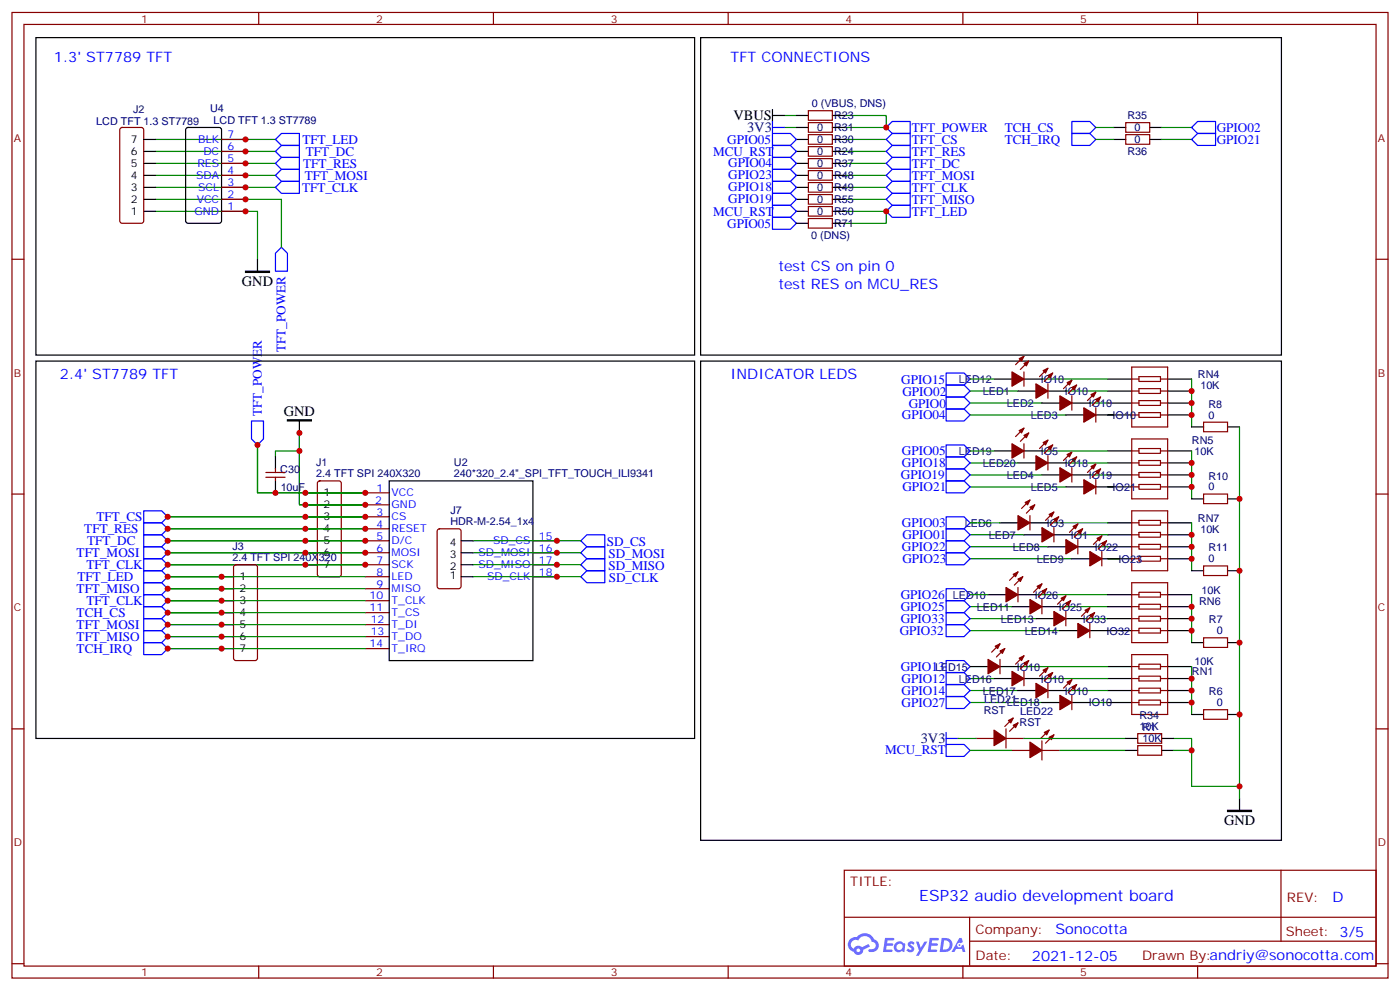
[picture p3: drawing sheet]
<svg xmlns="http://www.w3.org/2000/svg" width="412mm" height="292mm" viewBox="0 0 412 292" stroke-linecap="round" stroke-linejoin="round" font-family="sans-serif">
<g fill="none" stroke="#870000" stroke-width=".35">
<path d="M3.5 3.7h405.4v284.3h-405.4zM7.1 7.2h398.2v277.3h-398.2zM76.2 3.7v3.5M145.3 3.7v3.5M214.5 3.7v3.5M283.6 3.7v3.5M352.8 3.7v3.5M3.5 76.3h3.6M405.3 76.3h3.6M3.5 145.5h3.6M405.3 145.5h3.6M3.5 214.6h3.6"/>
<path d="M405.3 214.6h3.6M248.7 256.3h156.6v28.2h-156.6zM377.3 256.3v20.9M248.7 270.1h156.5M285.6 277.2h119.6M285.6 270.1v14.1M3.5 283.8h3.6M76.2 284.5v3.5M145.3 284.5v3.5M214.5 284.5v3.5M283.6 284.5v3.5M352.8 284.5v3.5"/>
<path d="M405.3 283.8h3.6"/>
</g>
<g fill="#5487ff">
<path d="M267.7 277.4a1.22 1.22 0 0 1 1.7 .3l-.4 .6a.47 .47 0 0 0-.3-.4 .47 .47 0 0 0-.5 .2l.1 .2a1.14 1.14 0 0 1 .8 1.7 1.14 1.14 0 0 1-1.9 0l-.2-.2 .5-.5 .7 .4a.29 .29 0 0 0 .3-.2 .29 .29 0 0 0-.2-.4 1.04 1.04 0 0 1-.6-1.7z"/>
<path d="M260.7 276.2h2.4l.3 .2-.2 .5h-1.8l-.1 .9h1.5l.3 .3-.3 .4h-1.6l-.2 1.1 1.7 .1 .2 .3-.2 .3h-2.6z"/>
<path d="M273.8 276.2h2.4l.3 .2-.1 .5h-1.8l-.2 .9h1.6l.3 .3-.4 .4h-1.6l-.1 1.1 1.7 .1 .2 .3-.2 .3h-2.6z"/>
<path d="M282.6 276.2h.7l.3 1.2-.6 .4a.69 .69 0 0 0-1 .2 .69 .69 0 0 0 .4 1 .69 .69 0 0 0 .9-.6l.5-.3 .6 2.2h-.8l-.2-.9h-1.8l-.5 .9h-.8z"/>
<path d="M269.8 277.3h.8l.6 1.8 1.1-1.8h.9l-2.6 4.2h-.8l.9-1.6z"/>
<path d="M277.4 276.2l-.6 4.1h1.3a2.11 2.11 0 0 0 2.5-2.1 2.11 2.11 0 0 0-2.5-2zM278.1 276.9a1.39 1.39 0 0 1 1.7 1.4 1.39 1.39 0 0 1-1.8 1.3h-.3z"/>
<path d="M263.7 277.8a1.54 1.54 0 0 0-.1 2.2 1.54 1.54 0 0 0 2.2 .1l.6 .2 .3-2.3-.2-.2h-.4a1.49 1.49 0 0 0-2.4 0zM264 278.8a.94 .94 0 0 1 1.8 0 .94 .94 0 0 1-1.8 0z"/>
<path d="M250.4 276.6a2.18 2.18 0 0 0 1.1 3.7 1.44 1.44 0 0 0 1.6 .9 1.44 1.44 0 0 0 1.2-1.5l2-1-.5-.7-1.9 .9a1.47 1.47 0 0 0-2.4 .5 1.39 1.39 0 0 1-.7-2 1.39 1.39 0 0 1 2-.4 2.12 2.12 0 0 1 2.2-1.3 2.12 2.12 0 0 1 1.9 1.7 1.14 1.14 0 0 1 1.1 1.4 1.14 1.14 0 0 1-1.7 .7 .43 .43 0 0 0-.5 .4 .43 .43 0 0 0 .4 .4 1.98 1.98 0 0 0 2.5-1.2 1.98 1.98 0 0 0-1.2-2.5 3.1 3.1 0 0 0-5.3-.7l-.9 .1zM252.3 279.9a.55 .55 0 0 1 1.1 0 .55 .55 0 0 1-1.1 0z"/>
<circle cx="282.6" cy="278.3" r=".26"/>
</g>
<g fill="none" stroke="#008700" stroke-width=".35">
<path d="M231.1 37.5h3.5M231.1 34h3.5M248.7 34h12.4v3.5h-12.4M322.8 37.5h5.3M342.2 37.5h8.8M45.9 58.7h37v14.1M45.9 41.1h35.2M45.9 55.2h35.2M45.9 51.6h35.2M45.9 48.1h35.2M45.9 44.6h35.2M248.7 41.1h12.4"/>
<path d="M248.7 55.2h12.4M248.7 51.6h12.4M248.7 48.1h12.4M248.7 44.6h12.4M248.7 58.7h12.4M322.8 41.1h5.3M342.2 41.1h8.8M45.9 62.2h29.9v14.1M248.7 62.2h12.4v3.6h-12.4M285.8 118.7h21.1M285.8 111.6h7M285.8 115.1h14.1"/>
<path d="M306.9 111.6h19.4M314 115.1h12.3M321 118.7h5.3M351 111.6v14.1M75.8 131v14.1h31.8h-17.6M88.2 127.5v21.2h19.4h-17.6M88.2 132.8h-7.1v1.7M285.8 122.2h28.2M285.8 139.8h21.1M285.8 132.8h7M285.8 136.3h14.1M306.9 132.8h19.4"/>
<path d="M314 136.3h12.3M321 139.8h5.3M326.3 122.2h1.8M351 132.8v14.1M365.1 125.7v109.4M49.4 159.2h58.2M49.4 155.7h58.2M49.4 152.2h58.2M139.3 159.2h31.8M285.8 143.4h28.2M285.8 154h8.8M285.8 157.5h15.8"/>
<path d="M308.7 154h17.6M315.7 157.5h10.6M326.3 143.4h1.8M351 154v14.1M49.4 162.8h58.2M49.4 166.3h58.2M49.4 176.9h58.2M49.4 173.4h58.2M49.4 169.8h58.2M139.3 162.8h31.8M139.3 166.3h31.8M139.3 169.8h31.8"/>
<path d="M285.8 178.6h12.3M285.8 175.1h5.2M285.8 161h22.9M285.8 164.5h29.9M305.2 175.1h21.1M312.2 178.6h14.1M322.8 161h3.5M326.3 164.5h3.5M351 175.1v14.1M49.4 187.5h58.2M49.4 183.9h58.2M49.4 180.4h58.2"/>
<path d="M49.4 191h58.2M285.8 182.2h19.4M285.8 185.7h26.4M285.8 199.8h7M299.9 196.3h26.4M306.9 199.8h19.4M319.3 182.2h7M351 196.3v14.1M282.2 217.5h5.3M285.8 203.3h14.1M285.8 206.9h21.1M301.6 217.5h30"/>
<path d="M314 203.3h12.3M321 206.9h5.3M345.7 217.5h5.3v14.1h14.1M285.8 221h12.3M312.2 221h19.4M345.7 221h5.3"/>
</g>
<g fill="none" stroke="#000" stroke-width=".35">
<path d="M10.6 11.1h194v93.5h-194zM206.4 11.1h171.1v93.5h-171.1zM54.9 37.7l.5-.2h9.2l.6 .5 .1 27.1-.5 .6-9.4 .1-.7-.5v-27.1zM227.5 34h3.6M227.5 32.2v3.6M234.6 37.5h3.5M234.6 34h3.5M245.2 37.5h3.5M245.2 34h3.5M328.1 37.5h3.5M338.7 37.5h3.5M42.3 41.1h3.6"/>
<path d="M42.3 44.6h3.6M42.3 48.1h3.6M42.3 51.6h3.6M42.3 55.2h3.6M42.3 58.7h3.6M234.6 41.1h3.5M234.6 44.6h3.5M234.6 48.1h3.5M234.6 51.6h3.5M234.6 55.2h3.5M234.6 58.7h3.5M245.2 41.1h3.5"/>
<path d="M245.2 44.6h3.5M245.2 48.1h3.5M245.2 51.6h3.5M245.2 55.2h3.5M245.2 58.7h3.5M328.1 41.1h3.5M338.7 41.1h3.5M42.3 62.2h3.6M75.8 76.3v3.6M234.6 62.2h3.5M234.6 65.8h3.5M245.2 62.2h3.5"/>
<path d="M245.2 65.8h3.5M10.6 106.3h194v111.2h-194zM206.4 106.3h171.1v141.1h-171.1zM292.8 111.6h5.3M299.9 115.1h5.3M301.6 111.6h5.3M306.9 118.7h5.3M308.7 115.1h5.3M315.7 118.7h5.3M326.3 111.6h7.1M326.3 115.1h7.1M326.3 118.7h7.1"/>
<path d="M344 111.6h7M344 115.1h7M344 118.7h7M81.1 134.5v3.6M88.2 124v3.5M292.8 132.8h5.3M299.9 136.3h5.3M301.6 132.8h5.3M306.9 139.8h5.3M308.7 136.3h5.3M314 122.2h5.3M315.7 139.8h5.3"/>
<path d="M322.8 122.2h10.6M326.3 132.8h7.1M326.3 136.3h7.1M326.3 139.8h7.1M344 122.2h7M344 132.8h7M344 136.3h7M344 139.8h7M351 125.7h3.5M361.6 125.7h3.5M81.1 141.6v3.5M90 159.2h3.5"/>
<path d="M90 155.7h3.5M90 152.2h3.5M90 148.7h3.5M90 145.1h3.5M114.7 141.6h42.3v52.9h-42.3zM135.8 159.2h3.5M294.6 154h5.3M301.6 157.5h5.3M303.4 154h5.3M310.4 157.5h5.3M314 143.4h5.3M322.8 143.4h10.6"/>
<path d="M326.3 154h7.1M326.3 157.5h7.1M344 143.4h7M344 154h7M344 157.5h7M351 146.9h3.5M361.6 146.9h3.5M65.3 176.9h3.5M65.3 173.4h3.5M65.3 169.8h3.5M90 162.8h3.5M90 166.3h3.5"/>
<path d="M135.8 162.8h3.5M135.8 166.3h3.5M135.8 169.8h3.5M291 175.1h5.3M298.1 178.6h5.3M299.9 175.1h5.3M306.9 178.6h5.3M308.7 161h5.3M315.7 164.5h5.3M317.5 161h5.3M324.6 164.5h8.8M326.3 178.6h7.1"/>
<path d="M326.3 175.1h7.1M326.3 161h7.1M344 178.6h7M344 175.1h7M344 161h7M344 164.5h7M351 168.1h3.5M361.6 168.1h3.5M65.3 187.5h3.5M65.3 183.9h3.5M65.3 180.4h3.5M65.3 191h3.5"/>
<path d="M285.8 196.3h5.2M292.8 199.8h5.3M294.6 196.3h5.3M301.6 199.8h5.3M305.2 182.2h5.2M312.2 185.7h5.3M314 182.2h5.3M321 185.7h12.4M326.3 182.2h7.1M326.3 199.8h7.1M326.3 196.3h7.1M344 185.7h7"/>
<path d="M344 182.2h7M344 199.8h7M344 196.3h7M351 189.2h3.5M361.6 189.2h3.5M299.9 203.3h5.3M306.9 206.9h5.3M308.7 203.3h5.3M315.7 206.9h5.3M326.3 206.9h7.1M326.3 203.3h7.1M331.6 217.5h3.5"/>
<path d="M342.2 217.5h3.5M344 206.9h7M344 203.3h7M351 210.4h3.5M361.6 210.4h3.5M331.6 221h3.5M342.2 221h3.5M365.1 235.1v3.5"/>
</g>
<g fill="none" stroke="#870000" stroke-width=".35">
<path d="M35.5 37.7l.5-.2h5.6l.7 .5v27.1l-.2 .5-.5 .2h-5.6l-.5-.3-.2-.4v-26.9zM238.1 32.6h7.1v2.8h-7.1zM238.1 36.1h7.1v2.8h-7.1zM238.1 39.7h7.1v2.8h-7.1zM331.6 36.1h7.1v2.8h-7.1zM331.6 39.7h7.1v2.8h-7.1zM65.3 58.7h7M65.3 55.2h7M65.3 51.6h7M65.3 48.1h7M65.3 44.6h7M65.3 41.1h7"/>
<path d="M238.1 43.2h7.1v2.8h-7.1zM238.1 46.7h7.1v2.8h-7.1zM238.1 50.2h7.1v2.9h-7.1zM238.1 53.8h7.1v2.8h-7.1zM238.1 57.3h7.1v2.8h-7.1zM65.3 62.2h7M238.1 60.8h7.1v2.8h-7.1zM238.1 64.3h7.1v2.9h-7.1zM301.6 104.9l-2.4 2.5M301.6 109.5v4.2M303 106.3l-2.4 2.5M308.7 108.4l-2.5 2.5"/>
<path d="M308.7 113v4.3M310.1 109.9l-2.5 2.4M315.7 112l-2.4 2.4M315.7 116.6v4.2M317.1 113.4l-2.4 2.5M322.8 115.5l-2.5 2.5M324.2 116.9l-2.5 2.5M333.4 108.1h10.6v17.6h-10.6zM333.4 111.6h2.1M333.4 118.7h2.1M333.4 115.1h2.1M335.5 110.9h6.3v1.4h-6.3z"/>
<path d="M335.5 114.4h6.3v1.5h-6.3zM335.5 118h6.3v1.4h-6.3zM341.8 111.6h2.2M341.8 118.7h2.2M341.8 115.1h2.2M78.3 139.1h5.7M81.1 138.1v1M301.6 130.7v4.2M301.6 126.1l-2.4 2.5M303 127.5l-2.4 2.5M308.7 134.2v4.2M308.7 129.6l-2.5 2.5"/>
<path d="M310.1 131l-2.5 2.5M315.7 137.7v4.3M315.7 133.1l-2.4 2.5M317.1 134.5l-2.4 2.5M322.8 120.1v4.2M322.8 136.7l-2.5 2.4M324.2 138.1l-2.5 2.4M333.4 129.3h10.6v17.6h-10.6zM333.4 122.2h2.1M333.4 132.8h2.1M333.4 139.8h2.1M333.4 136.3h2.1"/>
<path d="M335.5 121.5h6.3v1.4h-6.3zM335.5 132.1h6.3v1.4h-6.3zM335.5 135.6h6.3v1.4h-6.3zM335.5 139.1h6.3v1.4h-6.3zM341.8 122.2h2.2M341.8 132.8h2.2M341.8 139.8h2.2M341.8 136.3h2.2M354.5 124.3h7.1v2.8h-7.1zM78.3 140.5h5.7M81.1 140.5v1.1M93.7 141.8l.5-.2h5.6l.7 .4v27.1l-.2 .5-.5 .2h-5.6l-.5-.2-.2-.5v-26.8z"/>
<path d="M107.6 145.1h7.1M107.6 148.7h7.1M107.6 152.2h7.1M107.6 155.7h7.1M107.6 159.2h7.1M129 155.9l.5-.2h5.6l.7 .4v16.5l-.4 .7-5.9 .1-.7-.5v-16.5zM157 159.2h7M303.4 147.2l-2.5 2.5M303.4 151.8v4.3M304.8 148.7l-2.5 2.4M310.4 150.8l-2.4 2.4M310.4 155.4v4.2"/>
<path d="M311.9 152.2l-2.5 2.5M317.5 154.3l-2.5 2.5M317.5 158.9v4.2M318.9 155.7l-2.5 2.5M322.8 141.3v4.2M324.6 157.8l-2.5 2.5M326 159.2l-2.5 2.5M333.4 150.4h10.6v17.7h-10.6zM333.4 143.4h2.1M333.4 154h2.1M333.4 157.5h2.1M335.5 142.7h6.3v1.4h-6.3z"/>
<path d="M335.5 153.2h6.3v1.5h-6.3zM335.5 156.8h6.3v1.4h-6.3zM341.8 143.4h2.2M341.8 154h2.2M341.8 157.5h2.2M354.5 145.5h7.1v2.8h-7.1zM69 166.5l.5-.2h5.6l.7 .4v27.1l-.2 .5-.5 .2h-5.6l-.5-.2-.2-.5v-26.8zM107.6 162.8h7.1M107.6 166.3h7.1M107.6 169.8h7.1M107.6 173.4h7.1M107.6 176.9h7.1"/>
<path d="M157 162.8h7M157 166.3h7M157 169.8h7M299.9 168.4l-2.5 2.5M299.9 173v4.2M301.3 169.8l-2.5 2.5M306.9 171.9l-2.5 2.5M306.9 176.5v4.3M308.3 173.4l-2.4 2.4M314 175.5l-2.5 2.4M315.4 176.9l-2.5 2.5M321 179l-2.4 2.5"/>
<path d="M324.6 162.4v4.3M333.4 175.1h2.1M333.4 171.6h10.6v17.6h-10.6zM333.4 178.6h2.1M333.4 164.5h2.1M333.4 161h2.1M335.5 177.9h6.3v1.5h-6.3zM335.5 174.4h6.3v1.4h-6.3zM335.5 160.3h6.3v1.4h-6.3zM335.5 163.8h6.3v1.4h-6.3zM341.8 175.1h2.2M341.8 178.6h2.2"/>
<path d="M341.8 164.5h2.2M341.8 161h2.2M354.5 166.7h7.1v2.8h-7.1zM107.6 180.4h7.1M107.6 183.9h7.1M107.6 187.5h7.1M107.6 191h7.1M294.6 189.6l-2.5 2.5M294.6 194.2v4.2M296 191l-2.5 2.5M301.6 197.7v4.2M301.6 193.1l-2.4 2.5"/>
<path d="M303 194.5l-2.4 2.5M308.7 196.6l-2.5 2.5M310.1 198l-2.5 2.5M314 180.1v4.2M321 183.6v4.2M322.4 180.4l-2.4 2.5M333.4 192.8h10.6v17.6h-10.6zM333.4 185.7h2.1M333.4 182.2h2.1M333.4 196.3h2.1M333.4 199.8h2.1M335.5 185h6.3v1.4h-6.3z"/>
<path d="M335.5 181.5h6.3v1.4h-6.3zM335.5 199.1h6.3v1.4h-6.3zM335.5 195.6h6.3v1.4h-6.3zM341.8 185.7h2.2M341.8 182.2h2.2M341.8 196.3h2.2M341.8 199.8h2.2M354.5 187.8h7.1v2.8h-7.1zM287.5 217.5h5.3M296.3 217.5h5.3M296.3 214.6v5.7M298.4 211.5l-2.4 2.4"/>
<path d="M299.9 212.9l-2.5 2.4M306.9 218.2v5.6M308.7 201.2v4.3M309 215l-2.4 2.5M310.4 216.4l-2.4 2.5M315.7 204.8v4.2M315.7 200.2l-2.4 2.4M317.1 201.6l-2.4 2.4M333.4 206.9h2.1M333.4 203.3h2.1M335.1 216h7.1v2.9h-7.1zM335.1 219.6h7.1v2.8h-7.1z"/>
<path d="M335.5 206.2h6.3v1.4h-6.3zM335.5 202.6h6.3v1.4h-6.3zM341.8 206.9h2.2M341.8 203.3h2.2M354.5 209h7.1v2.8h-7.1zM298.1 221h5.3M306.9 221h5.3"/>
</g>
<g fill="none" stroke="#00f" stroke-width=".35">
<path d="M227.5 39.3h5.3l1.8 1.8-1.8 1.7h-5.3zM227.5 37.5h3.6M227.5 35.8v3.5M262.8 35.8h5.3v3.5h-5.3l-1.7-1.8zM315.7 39.3h5.3l1.8 1.8-1.8 1.7h-5.3zM315.7 35.8h5.3l1.8 1.7-1.8 1.8h-5.3zM351 37.5l1.8-1.7h5.3v3.5h-5.3zM81.1 44.6l1.8-1.8h5.3v3.6h-5.3zM81.1 51.6l1.8-1.7h5.3v3.5h-5.3zM81.1 55.2l1.8-1.8h5.3v3.5h-5.3zM81.1 41.1l1.8-1.8h5.3v3.5h-5.3zM82.9 46.4h5.3v3.5h-5.3l-1.8-1.8z"/>
<path d="M227.5 49.9h5.3l1.8 1.7-1.8 1.8h-5.3zM227.5 42.8h5.3l1.8 1.8-1.8 1.8h-5.3zM227.5 53.4h5.3l1.8 1.8-1.8 1.7h-5.3zM227.5 56.9h5.3l1.8 1.8-1.8 1.8h-5.3zM227.5 46.4h5.3l1.8 1.7-1.8 1.8h-5.3zM261.1 41.1l1.7-1.8h5.3v3.5h-5.3zM261.1 51.6l1.7-1.7h5.3v3.5h-5.3zM261.1 58.7l1.7-1.8h5.3v3.6h-5.3zM262.8 42.8h5.3v3.6h-5.3l-1.7-1.8zM262.8 46.4h5.3v3.5h-5.3l-1.7-1.8zM262.8 53.4h5.3v3.5h-5.3l-1.7-1.7zM351 41.1l1.8-1.8h5.3v3.5h-5.3z"/>
<path d="M82.9 72.8l1.8 1.8v5.3h-3.6v-5.3zM227.5 60.5h5.3l1.8 1.7-1.8 1.8h-5.3zM227.5 64h5.3l1.8 1.8-1.8 1.7h-5.3zM262.8 60.5h5.3v3.5h-5.3l-1.7-1.8zM278.7 109.9h5.3l1.8 1.7-1.8 1.8h-5.3zM278.7 113.4h5.3l1.8 1.7-1.8 1.8h-5.3zM278.7 116.9h5.3l1.8 1.8-1.8 1.7h-5.3zM74.1 124h3.5v5.3l-1.8 1.7-1.7-1.7zM278.7 120.4h5.3l1.8 1.8-1.8 1.8h-5.3zM278.7 131h5.3l1.8 1.8-1.8 1.7h-5.3zM278.7 134.5h5.3l1.8 1.8-1.8 1.8h-5.3zM278.7 138.1h5.3l1.8 1.7-1.8 1.8h-5.3z"/>
<path d="M42.3 157.5h5.3l1.8 1.7-1.8 1.8h-5.3zM42.3 154h5.3l1.8 1.7-1.8 1.8h-5.3zM42.3 150.4h5.3l1.8 1.8-1.8 1.8h-5.3zM172.9 157.5h5.3v3.5h-5.3l-1.8-1.8zM278.7 159.2h5.3l1.8 1.8-1.8 1.8h-5.3zM278.7 141.6h5.3l1.8 1.8-1.8 1.7h-5.3zM278.7 152.2h5.3l1.8 1.8-1.8 1.7h-5.3zM278.7 155.7h5.3l1.8 1.8-1.8 1.7h-5.3zM42.3 168.1h5.3l1.8 1.7-1.8 1.8h-5.3zM42.3 161h5.3l1.8 1.8-1.8 1.7h-5.3zM42.3 164.5h5.3l1.8 1.8-1.8 1.8h-5.3zM42.3 171.6h5.3l1.8 1.8-1.8 1.7h-5.3z"/>
<path d="M42.3 175.1h5.3l1.8 1.8-1.8 1.7h-5.3zM42.3 178.6h5.3l1.8 1.8-1.8 1.8h-5.3zM172.9 161h5.3v3.5h-5.3l-1.8-1.7zM172.9 164.5h5.3v3.6h-5.3l-1.8-1.8zM172.9 168.1h5.3v3.5h-5.3l-1.8-1.8zM278.7 176.9h5.3l1.8 1.7-1.8 1.8h-5.3zM278.7 173.4h5.3l1.8 1.7-1.8 1.8h-5.3zM278.7 162.8h5.3l1.8 1.7-1.8 1.8h-5.3zM42.3 182.2h5.3l1.8 1.7-1.8 1.8h-5.3zM42.3 185.7h5.3l1.8 1.8-1.8 1.7h-5.3zM42.3 189.2h5.3l1.8 1.8-1.8 1.8h-5.3zM278.7 183.9h5.3l1.8 1.8-1.8 1.8h-5.3z"/>
<path d="M278.7 180.4h5.3l1.8 1.8-1.8 1.7h-5.3zM278.7 198h5.3l1.8 1.8-1.8 1.8h-5.3zM278.7 194.5h5.3l1.8 1.8-1.8 1.7h-5.3zM278.7 205.1h5.3l1.8 1.8-1.8 1.7h-5.3zM278.7 201.6h5.3l1.8 1.7-1.8 1.8h-5.3zM278.7 219.2h5.3l1.8 1.8-1.8 1.7h-5.3zM278.7 217.5h3.5M278.7 215.7v3.5"/>
</g>
<path d="M72.3 79.9h7.1v.3h-7.1zM84.7 123.6h7v.4h-7zM361.6 238.6h7.1v.4h-7.1z" fill="#000" stroke="#000" stroke-width=".35"/>
<g fill="#870000" stroke="#870000" stroke-width=".35">
<path d="M298.1 109.5l3.5 2.1-3.5 2.1z"/>
<path d="M301.6 107l1.4-.7-.7 1.4z"/>
<path d="M300.2 105.6l1.4-.7-.7 1.4z"/>
<path d="M305.2 113l3.5 2.1-3.5 2.2z"/>
<path d="M308.7 110.6l1.4-.7-.7 1.4z"/>
<path d="M307.3 109.1l1.4-.7-.7 1.5z"/>
<path d="M312.2 116.6l3.5 2.1-3.5 2.1z"/>
<path d="M315.7 114.1l1.4-.7-.7 1.4z"/>
<path d="M314.3 112.7l1.4-.7-.7 1.4z"/>
<path d="M319.3 120.1l3.5 2.1-3.5 2.1z"/>
<path d="M322.8 117.6l1.4-.7-.7 1.4z"/>
<path d="M321.4 116.2l1.4-.7-.7 1.4z"/>
<path d="M312.2 137.7l3.5 2.1-3.5 2.2z"/>
<path d="M315.7 135.3l1.4-.8-.7 1.5z"/>
<path d="M314.3 133.8l1.4-.7-.7 1.4z"/>
<path d="M319.3 141.3l3.5 2.1-3.5 2.1z"/>
<path d="M322.8 138.8l1.4-.7-.7 1.4z"/>
<path d="M321.4 137.4l1.4-.7-.7 1.4z"/>
<path d="M299.9 151.8l3.5 2.2-3.5 2.1z"/>
<path d="M303.4 149.4l1.4-.7-.7 1.4z"/>
<path d="M302 148l1.4-.8-.7 1.5z"/>
<path d="M306.9 155.4l3.5 2.1-3.5 2.1z"/>
<path d="M310.4 152.9l1.5-.7-.8 1.4z"/>
<path d="M309 151.5l1.4-.7-.7 1.4z"/>
<path d="M314 158.9l3.5 2.1-3.5 2.1z"/>
<path d="M317.5 156.4l1.4-.7-.7 1.4z"/>
<path d="M316.1 155l1.4-.7-.7 1.4z"/>
<path d="M321 162.4l3.6 2.1-3.6 2.2z"/>
<path d="M324.6 159.9l1.4-.7-.7 1.5z"/>
<path d="M323.1 158.5l1.5-.7-.8 1.4z"/>
<path d="M296.3 173l3.6 2.1-3.6 2.1z"/>
<path d="M299.9 170.5l1.4-.7-.7 1.4z"/>
<path d="M298.4 169.1l1.5-.7-.7 1.4z"/>
<path d="M303.4 176.5l3.5 2.1-3.5 2.2z"/>
<path d="M306.9 174.1l1.4-.7-.7 1.4z"/>
<path d="M305.5 172.6l1.4-.7-.7 1.5z"/>
<path d="M310.4 180.1l3.6 2.1-3.6 2.1z"/>
<path d="M314 177.6l1.4-.7-.7 1.4z"/>
<path d="M312.6 176.2l1.4-.7-.7 1.4z"/>
<path d="M317.5 183.6l3.5 2.1-3.5 2.1z"/>
<path d="M321 181.1l1.4-.7-.7 1.4z"/>
<path d="M319.6 179.7l1.4-.7-.7 1.4z"/>
<path d="M291 194.2l3.6 2.1-3.6 2.1z"/>
<path d="M294.6 191.7l1.4-.7-.7 1.4z"/>
<path d="M293.2 190.3l1.4-.7-.7 1.4z"/>
<path d="M298.1 197.7l3.5 2.1-3.5 2.1z"/>
<path d="M301.6 195.2l1.4-.7-.7 1.4z"/>
<path d="M300.2 193.8l1.4-.7-.7 1.4z"/>
<path d="M305.2 201.2l3.5 2.1-3.5 2.2z"/>
<path d="M308.7 198.8l1.4-.8-.7 1.5z"/>
<path d="M307.3 197.3l1.4-.7-.7 1.4z"/>
<path d="M312.2 204.8l3.5 2.1-3.5 2.1z"/>
<path d="M315.7 202.3l1.4-.7-.7 1.4z"/>
<path d="M314.3 200.9l1.4-.7-.7 1.4z"/>
<path d="M298.1 130.7l3.5 2.1-3.5 2.1z"/>
<path d="M301.6 128.2l1.4-.7-.7 1.4z"/>
<path d="M300.2 126.8l1.4-.7-.7 1.4z"/>
<path d="M305.2 134.2l3.5 2.1-3.5 2.1z"/>
<path d="M308.7 131.7l1.4-.7-.7 1.4z"/>
<path d="M307.3 130.3l1.4-.7-.7 1.4z"/>
<path d="M298.4 213.6l1.5-.7-.7 1.4z"/>
<path d="M297 212.2l1.4-.7-.7 1.4z"/>
<path d="M292.8 215l3.5 2.5-3.5 2.1z"/>
<path d="M309 217.1l1.4-.7-.7 1.4z"/>
<path d="M307.6 215.7l1.4-.7-.7 1.4z"/>
<path d="M303.4 218.5l3.5 2.5-3.5 2.1z"/>
</g>
<g fill="#c00">
<circle cx="351" cy="185.7" r=".88"/>
<circle cx="351" cy="182.2" r=".88"/>
<circle cx="351" cy="178.6" r=".88"/>
<circle cx="351" cy="199.8" r=".88"/>
<circle cx="351" cy="203.3" r=".88"/>
<circle cx="351" cy="206.9" r=".88"/>
<circle cx="351" cy="115.1" r=".88"/>
<circle cx="351" cy="118.7" r=".88"/>
<circle cx="351" cy="122.2" r=".88"/>
<circle cx="351" cy="136.3" r=".88"/>
<circle cx="351" cy="139.8" r=".88"/>
<circle cx="351" cy="143.4" r=".88"/>
<circle cx="351" cy="157.5" r=".88"/>
<circle cx="351" cy="161" r=".88"/>
<circle cx="351" cy="164.5" r=".88"/>
<circle cx="49.4" cy="162.8" r=".88"/>
<circle cx="49.4" cy="159.2" r=".88"/>
<circle cx="49.4" cy="155.7" r=".88"/>
<circle cx="49.4" cy="152.2" r=".88"/>
<circle cx="49.4" cy="166.3" r=".88"/>
<circle cx="49.4" cy="187.5" r=".88"/>
<circle cx="49.4" cy="183.9" r=".88"/>
<circle cx="49.4" cy="180.4" r=".88"/>
<circle cx="49.4" cy="176.9" r=".88"/>
<circle cx="49.4" cy="173.4" r=".88"/>
<circle cx="49.4" cy="169.8" r=".88"/>
<circle cx="49.4" cy="191" r=".88"/>
<circle cx="72.3" cy="41.1" r=".88"/>
<circle cx="72.3" cy="62.2" r=".88"/>
<circle cx="72.3" cy="58.7" r=".88"/>
<circle cx="72.3" cy="55.2" r=".88"/>
<circle cx="72.3" cy="51.6" r=".88"/>
<circle cx="72.3" cy="48.1" r=".88"/>
<circle cx="72.3" cy="44.6" r=".88"/>
<circle cx="365.1" cy="210.4" r=".88"/>
<circle cx="365.1" cy="146.9" r=".88"/>
<circle cx="365.1" cy="168.1" r=".88"/>
<circle cx="365.1" cy="189.2" r=".88"/>
<circle cx="261.1" cy="37.5" r=".88"/>
<circle cx="107.6" cy="145.1" r=".88"/>
<circle cx="90" cy="145.1" r=".88"/>
<circle cx="107.6" cy="148.7" r=".88"/>
<circle cx="90" cy="148.7" r=".88"/>
<circle cx="107.6" cy="152.2" r=".88"/>
<circle cx="90" cy="152.2" r=".88"/>
<circle cx="107.6" cy="155.7" r=".88"/>
<circle cx="90" cy="155.7" r=".88"/>
<circle cx="107.6" cy="159.2" r=".88"/>
<circle cx="90" cy="159.2" r=".88"/>
<circle cx="107.6" cy="162.8" r=".88"/>
<circle cx="90" cy="162.8" r=".88"/>
<circle cx="107.6" cy="166.3" r=".88"/>
<circle cx="90" cy="166.3" r=".88"/>
<circle cx="65.3" cy="187.5" r=".88"/>
<circle cx="65.3" cy="183.9" r=".88"/>
<circle cx="65.3" cy="180.4" r=".88"/>
<circle cx="65.3" cy="176.9" r=".88"/>
<circle cx="65.3" cy="173.4" r=".88"/>
<circle cx="65.3" cy="169.8" r=".88"/>
<circle cx="65.3" cy="191" r=".88"/>
<circle cx="261.1" cy="62.2" r=".88"/>
<circle cx="164" cy="159.2" r=".88"/>
<circle cx="164" cy="162.8" r=".88"/>
<circle cx="164" cy="166.3" r=".88"/>
<circle cx="164" cy="169.8" r=".88"/>
<circle cx="75.8" cy="131" r=".88"/>
<circle cx="88.2" cy="127.5" r=".88"/>
<circle cx="88.2" cy="132.8" r=".88"/>
<circle cx="351" cy="221" r=".88"/>
<circle cx="365.1" cy="231.6" r=".88"/>
<circle cx="81.1" cy="145.1" r=".88"/>
</g>
<text font-size="4.6" fill="#00f" x="270.8" y="265.3">ESP32 audio development board</text>
<g font-size="4.2" fill="#00f">
<text x="15.9" y="18.1">1.3' ST7789 TFT</text>
<text x="215.2" y="18.1">TFT CONNECTIONS</text>
<text x="229.3" y="79.9">test CS on pin 0</text>
<text x="229.3" y="85.2">test RES on MCU_RES</text>
<text x="17.6" y="111.6">2.4' ST7789 TFT</text>
<text x="215.2" y="111.6">INDICATOR LEDS</text>
<text x="392.5" y="265.5">D</text>
<text x="310.9" y="275.1">Sonocotta</text>
<text x="304" y="282.9">2021-12-05</text>
</g>
<g font-size="4.2">
<text x="216.1" y="35.4">VBUS</text>
<text x="71.3" y="84.2">GND</text>
<text x="83.6" y="122.5">GND</text>
<text x="360.6" y="242.9">GND</text>
</g>
<g font-size="4.2" fill="#000080">
<text x="220.1" y="38.9">3V3</text>
<text x="271.2" y="218.9">3V3</text>
</g>
<g font-size="3.9" fill="#00f">
<text x="268.6" y="38.9">TFT_POWER</text>
<text x="296" y="38.8">TCH_CS</text>
<text x="358.4" y="38.8">GPIO02</text>
<text x="89.1" y="42.3">TFT_LED</text>
<text x="90.1" y="45.8">TFT_DC</text>
<text x="210" y="45.9">MCU_RST</text>
<text x="214.2" y="42.3">GPIO05</text>
<text x="268.6" y="42.4">TFT_CS</text>
<text x="268.6" y="45.9">TFT_RES</text>
<text x="296" y="42.3">TCH_IRQ</text>
<text x="358.4" y="42.4">GPIO21</text>
<text x="89.3" y="49.4">TFT_RES</text>
<text x="89.8" y="52.9">TFT_MOSI</text>
<text x="214.5" y="52.8">GPIO23</text>
<text x="214.5" y="49.3">GPIO04</text>
<text x="268.6" y="49.4">TFT_DC</text>
<text x="268.6" y="53">TFT_MOSI</text>
<text x="89" y="56.4">TFT_CLK</text>
<text x="214.5" y="56.4">GPIO18</text>
<text x="214.5" y="59.9">GPIO19</text>
<text x="268.6" y="56.5">TFT_CLK</text>
<text x="210" y="63.5">MCU_RST</text>
<text x="268.6" y="63.6">TFT_LED</text>
<text x="268.6" y="60">TFT_MISO</text>
<text x="214.2" y="67">GPIO05</text>
<text x="84.1" y="103.7" transform="rotate(-90 84.1 103.7)">TFT_POWER</text>
<text x="265.5" y="113">GPIO15</text>
<text x="265.8" y="116.5">GPIO02</text>
<text x="77.2" y="122.5" transform="rotate(-90 77.2 122.5)">TFT_POWER</text>
<text x="265.7" y="123.5">GPIO04</text>
<text x="267.7" y="120">GPIO0</text>
<text x="265.7" y="134">GPIO05</text>
<text x="265.7" y="137.6">GPIO18</text>
<text x="265.4" y="141.1">GPIO19</text>
<text x="265.8" y="144.6">GPIO21</text>
<text x="28.4" y="153.4">TFT_CS</text>
<text x="265.7" y="155.2">GPIO03</text>
<text x="24.8" y="157">TFT_RES</text>
<text x="25.7" y="160.5">TFT_DC</text>
<text x="178.7" y="160.7">SD_CS</text>
<text x="265.8" y="158.7">GPIO01</text>
<text x="22.6" y="164">TFT_MOSI</text>
<text x="25.4" y="167.6">TFT_CLK</text>
<text x="179.2" y="164.3">SD_MOSI</text>
<text x="179.2" y="167.8">SD_MISO</text>
<text x="265.7" y="162.2">GPIO22</text>
<text x="265.8" y="165.8">GPIO23</text>
<text x="22.9" y="171.1">TFT_LED</text>
<text x="179.3" y="171.3">SD_CLK</text>
<text x="22.6" y="174.6">TFT_MISO</text>
<text x="25.4" y="178.1">TFT_CLK</text>
<text x="265.3" y="176.5">GPIO26</text>
<text x="22.6" y="185.2">TFT_MOSI</text>
<text x="22.6" y="181.7">TCH_CS</text>
<text x="265.3" y="183.5">GPIO33</text>
<text x="265.3" y="180">GPIO25</text>
<text x="22.6" y="188.7">TFT_MISO</text>
<text x="265" y="187.1">GPIO32</text>
<text x="22.6" y="192.3">TCH_IRQ</text>
<text x="265.3" y="197.5">GPIO13</text>
<text x="265.6" y="201">GPIO12</text>
<text x="265.6" y="208.1">GPIO27</text>
<text x="265.6" y="204.6">GPIO14</text>
<text x="260.8" y="222">MCU_RST</text>
</g>
<g font-size="3.9" fill="#800">
<text x="250.5" y="260.8">TITLE:</text>
<text x="379.1" y="265.5">REV:</text>
<text x="287.4" y="275">Company:</text>
<text x="378.7" y="275.7">Sheet: 3/5</text>
<text x="287.4" y="282.7">Date:</text>
<text x="336.4" y="282.8">Drawn By:andriy@sonocotta.com</text>
</g>
<g font-size="3.2" fill="#800">
<text x="41.6" y="6.7">1</text>
<text x="110.8" y="6.7">2</text>
<text x="179.9" y="6.7">3</text>
<text x="249.1" y="6.7">4</text>
<text x="318.2" y="6.7">5</text>
<text x="4.1" y="41.8">A</text>
<text x="405.9" y="41.8">A</text>
<text x="4.1" y="110.9">B</text>
<text x="405.9" y="110.9">B</text>
<text x="4.1" y="180.1">C</text>
<text x="405.9" y="180.1">C</text>
<text x="4.1" y="249.2">D</text>
<text x="405.9" y="249.2">D</text>
<text x="41.6" y="287.5">1</text>
<text x="110.8" y="287.5">2</text>
<text x="179.9" y="287.5">3</text>
<text x="249.1" y="287.5">4</text>
<text x="318.2" y="287.5">5</text>
</g>
<g font-size="3.2" fill="#000080">
<text x="39.2" y="33.2">J2</text>
<text x="61.9" y="33.1">U4</text>
<text x="239.1" y="31.6">0 (VBUS, DNS)</text>
<text x="245.7" y="35.1">R23</text>
<text x="332.1" y="35.2">R35</text>
<text x="28.4" y="36.9">LCD TFT 1.3 ST7789</text>
<text x="62.9" y="36.5">LCD TFT 1.3 ST7789</text>
<text x="240.7" y="38.7">0</text>
<text x="245.7" y="38.7">R31</text>
<text x="334.2" y="38.7">0</text>
<text x="240.7" y="42.2">0</text>
<text x="240.7" y="45.7">0</text>
<text x="245.7" y="42.2">R30</text>
<text x="245.7" y="45.7">R24</text>
<text x="332.1" y="45.8">R36</text>
<text x="334.2" y="42.2">0</text>
<text x="240.7" y="49.3">0</text>
<text x="240.7" y="52.8">0</text>
<text x="245.7" y="49.3">R37</text>
<text x="245.7" y="52.8">R48</text>
<text x="240.7" y="56.3">0</text>
<text x="240.7" y="59.8">0</text>
<text x="245.7" y="56.3">R49</text>
<text x="245.7" y="59.8">R55</text>
<text x="240.7" y="63.4">0</text>
<text x="245.7" y="63.4">R50</text>
<text x="239" y="70.5">0 (DNS)</text>
<text x="245.7" y="66.9">R71</text>
<text x="282.5" y="112.8">LED12</text>
<text x="306.6" y="112.8">IO10</text>
<text x="352.9" y="111.3">RN4</text>
<text x="289.5" y="116.3">LED1</text>
<text x="296.6" y="119.8">LED2</text>
<text x="313.6" y="116.3">IO10</text>
<text x="320.7" y="119.8">IO10</text>
<text x="353.6" y="114.5">10K</text>
<text x="303.6" y="123.4">LED3</text>
<text x="327.8" y="123.4">IO10</text>
<text x="356" y="123.3">0</text>
<text x="356" y="120.1">R8</text>
<text x="351.1" y="130.7">RN5</text>
<text x="93.2" y="137.3">J1</text>
<text x="133.7" y="137.3">U2</text>
<text x="282.5" y="134">LED19</text>
<text x="289.5" y="137.5">LED20</text>
<text x="306.6" y="134">IO5</text>
<text x="313.6" y="137.5">IO18</text>
<text x="351.8" y="133.9">10K</text>
<text x="82.6" y="139.2">C30</text>
<text x="93.2" y="140.5">2.4 TFT SPI 240X320</text>
<text x="133.7" y="140.5">240*320_2.4&quot;_SPI_TFT_TOUCH_ILI9341</text>
<text x="296.6" y="141">LED4</text>
<text x="320.7" y="141">IO19</text>
<text x="356" y="141.2">R10</text>
<text x="82.7" y="144.5">10uF</text>
<text x="303.6" y="144.5">LED5</text>
<text x="327.8" y="144.5">IO21</text>
<text x="356" y="144.4">0</text>
<text x="132.7" y="154.7">HDR-M-2.54_1x4</text>
<text x="132.7" y="151.4">J7</text>
<text x="284.2" y="155.1">LED6</text>
<text x="308.3" y="155.1">IO3</text>
<text x="352.9" y="153.6">RN7</text>
<text x="291.3" y="158.6">LED7</text>
<text x="315.4" y="158.6">IO1</text>
<text x="353.6" y="156.8">10K</text>
<text x="68.5" y="165.2">2.4 TFT SPI 240X320</text>
<text x="68.5" y="162">J3</text>
<text x="298.4" y="162.2">LED8</text>
<text x="305.4" y="165.7">LED9</text>
<text x="322.5" y="162.2">IO22</text>
<text x="329.5" y="165.7">IO23</text>
<text x="356" y="165.6">0</text>
<text x="356" y="162.4">R11</text>
<text x="280.7" y="176.3">LED10</text>
<text x="287.8" y="179.8">LED11</text>
<text x="304.8" y="176.3">IO26</text>
<text x="311.9" y="179.8">IO25</text>
<text x="353.3" y="178">RN6</text>
<text x="354" y="174.8">10K</text>
<text x="294.8" y="183.3">LED13</text>
<text x="318.9" y="183.3">IO33</text>
<text x="356.1" y="183.6">R7</text>
<text x="301.9" y="186.9">LED14</text>
<text x="326" y="186.9">IO32</text>
<text x="358.4" y="186.8">0</text>
<text x="275.4" y="197.5">LED15</text>
<text x="299.5" y="197.5">IO10</text>
<text x="351.8" y="195.7">10K</text>
<text x="282.5" y="201">LED16</text>
<text x="306.6" y="201">IO10</text>
<text x="351.1" y="198.9">RN1</text>
<text x="289.5" y="204.5">LED17</text>
<text x="289.9" y="207.1">LED21</text>
<text x="296.6" y="208">LED18</text>
<text x="313.6" y="204.5">IO10</text>
<text x="320.7" y="208">IO10</text>
<text x="356.1" y="204.7">R6</text>
<text x="358.4" y="207.9">0</text>
<text x="289.8" y="210.4">RST</text>
<text x="300.4" y="213.9">RST</text>
<text x="300.5" y="210.7">LED22</text>
<text x="335.6" y="215">10K</text>
<text x="335.6" y="211.8">R34</text>
<text x="336.6" y="215.3">R1</text>
<text x="336.6" y="218.5">10K</text>
</g>
<g font-size="3.2" fill="#00f">
<text x="67" y="40.7">7</text>
<text x="58.4" y="42.1">BLK</text>
<text x="59.9" y="45.6">DC</text>
<text x="67" y="47.8">5</text>
<text x="67" y="44.2">6</text>
<text x="57.8" y="52.7">SDA</text>
<text x="58.2" y="49.2">RES</text>
<text x="67" y="51.3">4</text>
<text x="58" y="59.8">VCC</text>
<text x="58.4" y="56.2">SCL</text>
<text x="67" y="58.3">2</text>
<text x="67" y="54.8">3</text>
<text x="57.3" y="63.3">GND</text>
<text x="67" y="61.9">1</text>
<text x="110.5" y="148.3">2</text>
<text x="110.9" y="144.8">1</text>
<text x="115.4" y="146.2">VCC</text>
<text x="115.4" y="149.7">GND</text>
<text x="110.9" y="151.8">3</text>
<text x="110.9" y="155.4">4</text>
<text x="115.4" y="153.2">CS</text>
<text x="110.9" y="158.9">5</text>
<text x="115.4" y="156.8">RESET</text>
<text x="115.4" y="160.3">D/C</text>
<text x="145.3" y="160.3">SD_CS</text>
<text x="158.7" y="158.9">15</text>
<text x="110.9" y="162.4">6</text>
<text x="110.9" y="165.9">7</text>
<text x="115.4" y="163.8">MOSI</text>
<text x="115.4" y="167.4">SCK</text>
<text x="141" y="163.8">SD_MOSI</text>
<text x="141" y="167.4">SD_MISO</text>
<text x="158.7" y="162.4">16</text>
<text x="158.7" y="165.9">17</text>
<text x="110.9" y="169.5">8</text>
<text x="110.9" y="173">9</text>
<text x="115.4" y="170.9">LED</text>
<text x="143.5" y="170.9">SD_CLK</text>
<text x="158.7" y="169.5">18</text>
<text x="108.9" y="176.5">10</text>
<text x="115.4" y="174.4">MISO</text>
<text x="115.4" y="177.9">T_CLK</text>
<text x="108.9" y="180.1">11</text>
<text x="109.2" y="183.6">12</text>
<text x="115.4" y="181.5">T_CS</text>
<text x="115.4" y="185">T_DI</text>
<text x="108.9" y="190.6">14</text>
<text x="109.2" y="187.1">13</text>
<text x="115.4" y="188.5">T_DO</text>
<text x="115.4" y="192.1">T_IRQ</text>
</g>
<g font-size="3.2">
<text x="38.6" y="45.6">6</text>
<text x="38.6" y="42.1">7</text>
<text x="38.6" y="49.2">5</text>
<text x="38.6" y="52.7">4</text>
<text x="38.6" y="56.2">3</text>
<text x="38.6" y="59.8">2</text>
<text x="38.6" y="63.3">1</text>
<text x="95.2" y="149.7">2</text>
<text x="95.2" y="146.2">1</text>
<text x="95.2" y="153.2">3</text>
<text x="95.2" y="160.3">5</text>
<text x="95.2" y="156.8">4</text>
<text x="132.5" y="160.7">4</text>
<text x="95.2" y="163.8">6</text>
<text x="95.2" y="167.4">7</text>
<text x="132.5" y="167.7">2</text>
<text x="132.5" y="164.2">3</text>
<text x="70.6" y="170.9">1</text>
<text x="132.5" y="170.5">1</text>
<text x="70.6" y="177.9">3</text>
<text x="70.6" y="174.4">2</text>
<text x="70.6" y="185">5</text>
<text x="70.6" y="181.5">4</text>
<text x="70.6" y="188.5">6</text>
<text x="70.6" y="192.1">7</text>
</g>
</svg>
